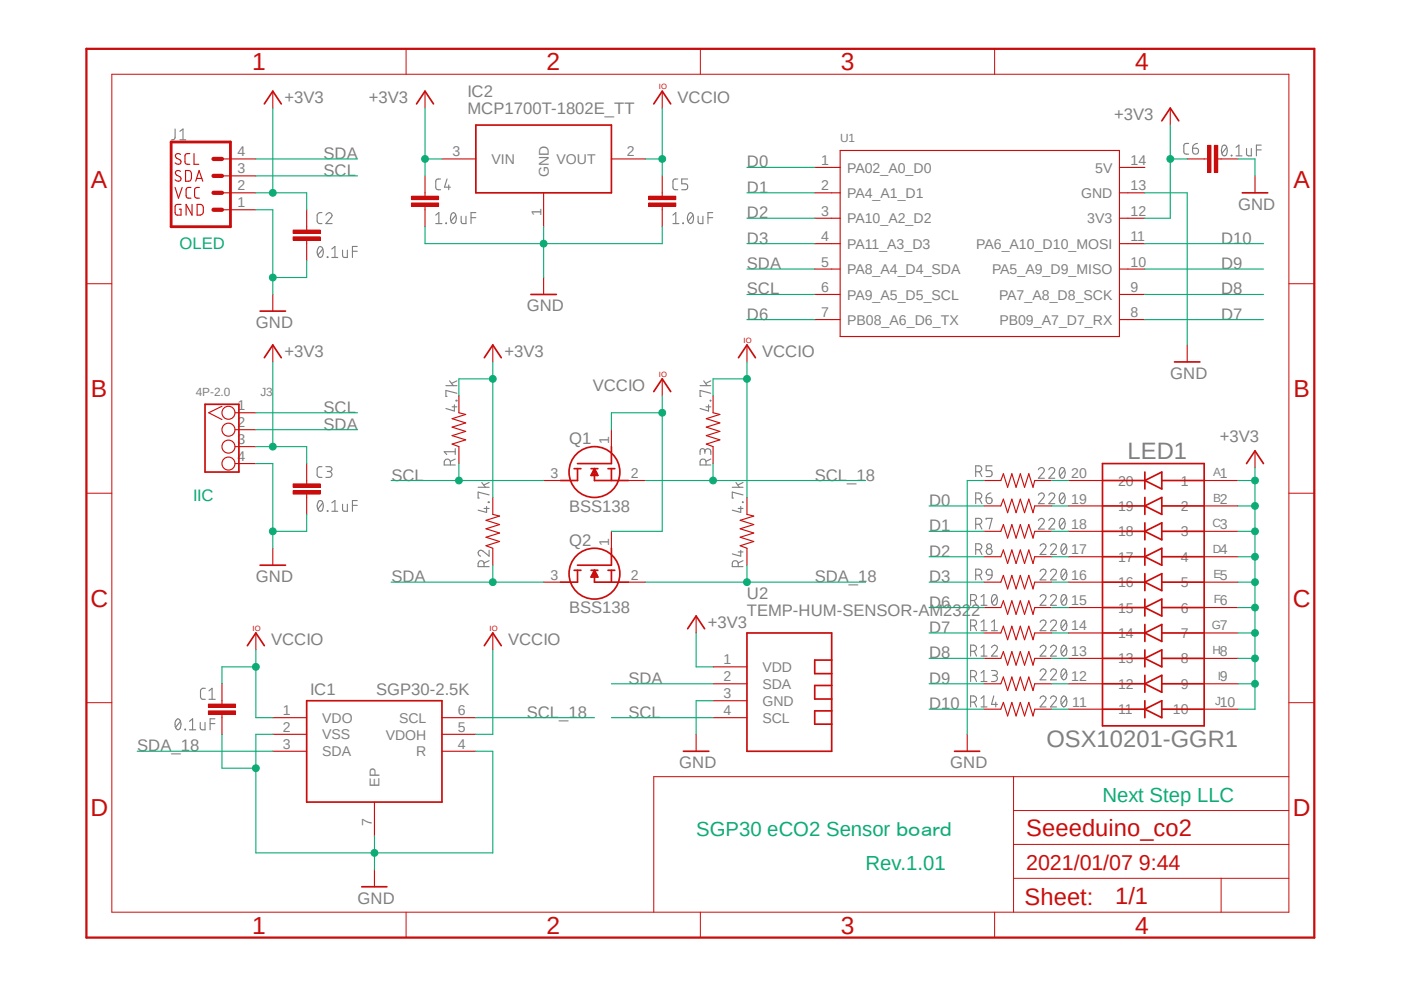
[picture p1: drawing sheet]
<svg xmlns="http://www.w3.org/2000/svg" width="210mm" height="148mm" viewBox="0 0 210 148" stroke-linecap="round" stroke-linejoin="round" font-family="sans-serif">
<path d="M12.4 7l185 134.1M197.4 7l-185 134.1" fill="none" stroke="#fff" stroke-width=".15"/>
<g fill="none" stroke="#808080" stroke-width=".17">
<path d="M26.2 19.3v1.3a.38 .38 0 0 1-.5 .4M27 19.7l.4-.4v1.7M27 21h.9M47.8 37h.2a.96 .96 0 0 1 0 1.6 1.02 1.02 0 0 1-.2-1.6zM48.3 31.9a.58 .58 0 0 0-.8 .4l.1 1.1 .2 .1h.5M48.4 37.3l-.7 .9M48.9 32.3a.45 .45 0 0 1 .6-.4 .45 .45 0 0 1 .1 .7l-.7 .9h.9M49.1 38.5v.1zM49.7 37.3l.5-.3v1.6M49.7 38.6h.9M51.4 37.5v.8v.2l.2 .1h.5v-1.1M52.8 37.7h.8"/>
<path d="M53.6 37h-.8v1.6M65.3 32.3l.5-.4v1.6M65.3 33.5h1M66 26.8l-.5 .1-.2 .3 .1 1.1 .1 .1h.5M66.8 33.4l.1 .1zM67 26.8l-.4 1.3h.9M67.3 27.7v.7M67.8 32l.2-.1a1.02 1.02 0 0 1 0 1.6 1.02 1.02 0 0 1-.2-1.5zM68.3 32.3l-.7 .8M69.1 32.4v.8l.1 .2 .2 .1h.4v-1.1M70.6 32.6h.7M71.3 31.9h-.7v1.6"/>
<path d="M100.9 33.5h.9M100.9 32.3l.4-.4v1.6M101.6 26.8l-.6 .1-.1 .3v1.1l.3 .1h.4M102.4 33.4v.1zM103.1 26.8h-.9v.8h.5a.45 .45 0 0 1 .4 .4 .45 .45 0 0 1-.4 .4h-.5M103.3 32l.2-.1a.96 .96 0 0 1 0 1.6 .98 .98 0 0 1-.2-1.5zM103.9 32.3l-.7 .8M104.6 32.4l.1 1 .2 .1h.5v-1.1M106.1 32.6h.7M106.8 31.9h-.7v1.6M178.2 21.5h-.6l-.1 .3v1.1l.1 .2h.6M178.8 22.2h.5a.46 .46 0 0 1 .4 .5 .46 .46 0 0 1-.5 .4 .46 .46 0 0 1-.4-.5z"/>
<path d="M179.5 21.5a.72 .72 0 0 0-.7 .7M183.3 21.8h.2a.65 .65 0 0 1 .5 .8 .58 .58 0 0 1-.7 .7 1.27 1.27 0 0 1 0-1.5zM183.9 22.1l-.7 .9M184.6 23.3l.1 .1zM185.3 23.4h.9M185.3 22.1l.4-.3v1.6M186.9 22.3v.8l.3 .3h.4v-1.1M188.3 22.5h.8M189.1 21.8h-.8v1.6M66.8 57.8h1.7M67.4 57.1l.5 .7M68.5 59l-1.7-.5v.9h.2"/>
<path d="M68.5 57.1l-.8 .4M104.9 57.8h1.7M105.5 57.1l.5 .7M106.6 59l-1.7-.5v.9h.2M106.6 57.1l-.8 .4M47.8 75.1h.2a.65 .65 0 0 1 .5 .8 .58 .58 0 0 1-.7 .7 1.27 1.27 0 0 1 0-1.5zM48.3 70h-.5l-.3 .3 .1 1.1 .2 .1 .5 .1M48.4 75.4l-.7 .9M48.9 70h.7l.2 .3-.2 .4h-.5M49.1 76.6v.1zM49.3 70.7a.45 .45 0 0 1 .5 .3 .45 .45 0 0 1-.3 .5l-.6 .1M49.7 76.7h.9"/>
<path d="M49.7 75.4l.5-.3v1.6M51.4 75.6v.8l.2 .3h.5v-1.1M52.8 75.8h.8M53.6 75.1h-.8v1.6M67.5 69.7v-.4a.47 .47 0 0 0-.4-.5 .47 .47 0 0 0-.5 .5v.4h1.6M67.8 61h.7M68.1 60.7v.9l-1.3-.3M68.2 68.8l-.7 .4M68.2 67.7h-1.6l.4 .5M68.2 67.3v.9M68.4 60l.1 .1zM71.7 73.1h1.6"/>
<path d="M72.2 72.3l.6 .8M72.6 76.2h.7M72.9 75.9v.9l-1.2-.3M73.2 75.3l.1 .1zM73.3 74.2l-1.6-.4v.9h.1M73.3 72.3l-.8 .4M105.7 67.7a.46 .46 0 0 1 .3-.4 .46 .46 0 0 1 .5 .2l.1 .7M105.7 68l-.1-.6a.37 .37 0 0 0-.4-.1 .37 .37 0 0 0-.3 .3v.6M105.8 69.7v-.7a.46 .46 0 0 0-.5-.2 .46 .46 0 0 0-.4 .5v.4h1.7M105.8 61h.8M106.2 60.7v.9l-1.3-.3M106.5 60l.1 .1z"/>
<path d="M106.6 68.8l-.8 .4M109.8 73.1h1.6M110.3 72.3l.5 .8M110.7 76.2h.7M111 75.9v.9l-1.2-.3M111.3 75.3l.1 .1zM111.4 74.2l-1.6-.4v.9h.1M111.4 72.3l-.8 .4M146.3 70.7h.4a.45 .45 0 0 0 .5-.3 .45 .45 0 0 0-.3-.5l-.6-.1v1.7M146.3 74.8h.4a.45 .45 0 0 0 .5-.3 .45 .45 0 0 0-.3-.5l-.6-.1v1.6M146.3 78.6h.4a.45 .45 0 0 0 .5-.3 .45 .45 0 0 0-.3-.5l-.6-.1v1.6M146.8 70.7l.4 .8"/>
<path d="M146.8 74.8l.4 .7M146.8 78.6l.4 .7M147.8 74.6h.6a.46 .46 0 0 1 .3 .5 .46 .46 0 0 1-.4 .4 .46 .46 0 0 1-.5-.4zM147.8 77.9v-.2h.9l-.4 1.6M148.5 73.9a.72 .72 0 0 0-.7 .7M148.7 69.8h-.9v.8h.6a.46 .46 0 0 1 .3 .4 .46 .46 0 0 1-.3 .5h-.6M155.7 70.4a.44 .44 0 0 1 .6-.3 .44 .44 0 0 1 .1 .7l-.7 .9h.8M155.7 74.3a.44 .44 0 0 1 .6-.4 .44 .44 0 0 1 .1 .7l-.7 .9h.8M155.7 78.1a.44 .44 0 0 1 .6-.4 .44 .44 0 0 1 .1 .7l-.7 .9h.8M157.2 70.4a.44 .44 0 0 1 .7-.3 .44 .44 0 0 1 .1 .7l-.8 .9h.9M157.2 74.3a.44 .44 0 0 1 .7-.4 .44 .44 0 0 1 .1 .7l-.8 .9h.9M157.2 78.1a.44 .44 0 0 1 .7-.4 .44 .44 0 0 1 .1 .7l-.8 .9h.9"/>
<path d="M159 70.1h.2a.65 .65 0 0 1 .5 .8 .58 .58 0 0 1-.7 .8 1.27 1.27 0 0 1 0-1.6zM159 74l.2-.1a.65 .65 0 0 1 .5 .8 .58 .58 0 0 1-.7 .8 1.27 1.27 0 0 1 0-1.5zM159 77.8l.2-.1a.65 .65 0 0 1 .5 .8 .58 .58 0 0 1-.7 .8 1.27 1.27 0 0 1 0-1.5zM159.6 70.4l-.7 1M159.6 74.3l-.7 .9M159.6 78.1l-.7 .9M72.6 85l-.1-.7a.46 .46 0 0 0-.5-.2 .46 .46 0 0 0-.3 .4v.5h1.6M73.3 82.5v.9l-.9-.8a.44 .44 0 0 0-.7 .2 .44 .44 0 0 0 .4 .6M73.3 84.1l-.7 .3M110.7 85l-.1-.7a.46 .46 0 0 0-.5-.2 .46 .46 0 0 0-.3 .4v.5h1.6M110.7 82.8h.7M111 82.5v.9l-1.2-.3"/>
<path d="M111.4 84.1l-.7 .3M145.5 90h.7a.43 .43 0 0 0 .2-.5 .43 .43 0 0 0-.4-.3h-.5v1.6M145.5 93.9l.7-.1a.43 .43 0 0 0 .2-.5 .43 .43 0 0 0-.4-.3h-.5v1.6M145.5 97.7h.5a.47 .47 0 0 0 .4-.5 .47 .47 0 0 0-.4-.5h-.5v1.7M146 90l.4 .8M146 93.9l.4 .7M146 97.7l.4 .7M146.3 82.4h.4a.45 .45 0 0 0 .5-.3 .45 .45 0 0 0-.3-.5l-.6-.1v1.6M146.3 86.2h.4a.45 .45 0 0 0 .5-.3 .45 .45 0 0 0-.3-.5l-.6-.1v1.7M146.8 82.4l.4 .7M146.8 86.2l.4 .8M147.1 90.8h.9"/>
<path d="M147.1 94.6h.9M147.1 98.4h.9M147.1 89.5l.4-.3v1.6M147.1 93.3l.4-.3v1.6M147.1 97.1l.4-.4v1.7M148 85.4h.5l.2 .2v.6h-.7a.52 .52 0 0 1 0-.8zM148.6 97.1a.44 .44 0 0 1 .7-.3 .44 .44 0 0 1 .1 .7l-.8 .9h.9M148.6 94.6h.9M148.6 93.3l.5-.3v1.6M148.7 86.2a.72 .72 0 0 1-.7 .8M148.9 89.2h.2a.65 .65 0 0 1 .4 .8 .58 .58 0 0 1-.6 .7 1.27 1.27 0 0 1 0-1.5zM149.4 89.5l-.7 .9"/>
<path d="M155.9 81.9a.44 .44 0 0 1 .6-.3 .44 .44 0 0 1 .2 .7l-.8 .8h.9M155.9 85.7a.44 .44 0 0 1 .6-.3 .44 .44 0 0 1 .2 .7l-.8 .9h.9M155.9 89.5a.44 .44 0 0 1 .6-.3 .44 .44 0 0 1 .2 .7l-.8 .9h.9M155.9 93.3a.44 .44 0 0 1 .6-.3 .44 .44 0 0 1 .2 .7l-.8 .9h.9M155.9 97.1a.51 .51 0 0 1 .9-.2l-.1 .6-.8 .9h.9M157.5 81.9a.44 .44 0 0 1 .6-.3 .44 .44 0 0 1 .1 .7l-.7 .8h.9M157.5 85.7a.44 .44 0 0 1 .6-.3 .44 .44 0 0 1 .1 .7l-.7 .9h.9M157.5 89.5a.44 .44 0 0 1 .6-.3 .44 .44 0 0 1 .1 .7l-.7 .9h.9M157.5 93.3a.44 .44 0 0 1 .6-.3 .44 .44 0 0 1 .1 .7l-.7 .9h.9M157.5 97.1a.44 .44 0 0 1 .6-.3 .44 .44 0 0 1 .1 .7l-.7 .9h.9M159.3 81.6l.2-.1a.65 .65 0 0 1 .4 .8 .58 .58 0 0 1-.6 .8 1.27 1.27 0 0 1 0-1.5zM159.3 85.4l.2-.1a.65 .65 0 0 1 .4 .8 .58 .58 0 0 1-.6 .8 1.27 1.27 0 0 1 0-1.5z"/>
<path d="M159.3 89.2h.2a.65 .65 0 0 1 .4 .8 .58 .58 0 0 1-.6 .7 1.27 1.27 0 0 1 0-1.5zM159.3 93h.2a.65 .65 0 0 1 .4 .8 .65 .65 0 0 1-.4 .8 .98 .98 0 0 1-.2-1.6zM159.3 96.8l.2-.1a.96 .96 0 0 1 0 1.7 .98 .98 0 0 1-.2-1.6zM159.9 81.9l-.8 .9M159.9 85.7l-.8 .9M159.9 89.5l-.8 .9M159.9 93.3l-.8 .9M159.9 97.1l-.8 .9M26.5 107.9l.2-.1a.96 .96 0 0 1 0 1.6 .98 .98 0 0 1-.2-1.5zM27.1 108.2l-.8 .9M27.7 109.3l.1 .1zM28.4 109.4h.9"/>
<path d="M28.4 108.2l.5-.4v1.6M30 108.3v.8l.1 .3h.2h.4v-1.1M30.8 103.2l-.6 .1-.1 .3v1l.1 .2 .6 .1M31.3 104.9h1M31.3 103.6l.5-.4v1.7M31.5 108.5h.7M32.2 107.8h-.7v1.6M145.5 101.5h.5a.47 .47 0 0 0 .4-.5 .47 .47 0 0 0-.4-.5h-.5v1.7M145.5 105.3h.5a.47 .47 0 0 0 .4-.5 .47 .47 0 0 0-.4-.4h-.5v1.6M146 101.5l.4 .7M146 105.3l.4 .7M147.1 106h.9"/>
<path d="M147.1 100.9l.4-.4v1.7M147.1 104.7l.4-.3v1.6M147.1 102.2h.9M148.6 100.5l.8 .1a.34 .34 0 0 1 0 .6l-.6 .1M149 104.4l-.4 1.2h.9M149.1 101.3a.47 .47 0 0 1 .4 .4 .47 .47 0 0 1-.4 .5h-.5M149.3 105.3v.7M155.9 100.7l.3-.4a.41 .41 0 0 1 .5 .2 .41 .41 0 0 1 0 .5l-.8 .9h.9M155.9 104.7a.43 .43 0 0 1 .6-.3 .43 .43 0 0 1 .2 .7l-.8 .9h.9M157.5 100.7a.43 .43 0 0 1 .6-.4 .43 .43 0 0 1 .1 .7l-.7 .9h.9M157.5 104.7a.43 .43 0 0 1 .6-.3 .43 .43 0 0 1 .1 .7l-.7 .9h.9M159.3 100.4l.2-.1a.96 .96 0 0 1 0 1.6 .98 .98 0 0 1-.2-1.5z"/>
<path d="M159.3 104.4h.2a.96 .96 0 0 1 0 1.6 .98 .98 0 0 1-.2-1.6zM159.9 100.7l-.8 .9M159.9 104.7l-.8 .9"/>
<circle cx="148.3" cy="82.7" r=".46"/>
<circle cx="148.3" cy="81.9" r=".35"/>
</g>
<g fill="none" stroke="#c90d0c" stroke-width=".15">
<path d="M16.8 11.1h176.4v125.7h-176.4zM60.9 7.3v3.8M105 7.3v3.8M149.1 7.3v3.8M13 42.5h3.8M193.2 42.5h3.8M13 74h3.8M193.2 74h3.8M13 105.4h3.8M151.9 116.5v20.3M193.2 116.5h-95.2v20.3M193.2 105.4h3.8"/>
<path d="M60.9 136.8v3.8M105 136.8v3.8M149.1 136.8v3.8M151.9 131.7h41.3M151.9 126.6h41.3M151.9 121.5h41.3M183 131.7v5.1"/>
</g>
<path d="M13 7.3h184v133.3h-184z" fill="none" stroke="#c90d0c" stroke-width=".34"/>
<g fill="none" stroke="#c90d0c" stroke-width=".17">
<path d="M175.4 16.2v2.6M122.1 25.1h3.8M122.1 28.9h3.8M122.1 32.7h3.8M122.1 36.5h3.8M125.9 22.6h41.9v27.9h-41.9zM167.8 25.1h3.8M167.8 28.9h3.8M167.8 32.7h3.8M167.8 36.5h3.8M40.9 51.7v2.6M122.1 40.3h3.8"/>
<path d="M122.1 44.2h3.8M122.1 47.9h3.8M167.8 40.3h3.8M167.8 44.2h3.8M167.8 47.9h3.8M178 51.7v2.6M46 72.1v.5M46 74.1v.5M147.5 72.1h2.5l.4-1.1 .6 2.1 .7-2.1 .6 2.1 .7-2.1 .6 2.1 .6-2.1 .7 2.1 .2-1h2.5M147.5 75.9h2.5l.4-1.1 .6 2.1 .7-2.1 .6 2.1 .7-2.1 .6 2.1 .6-2.1 .7 2.1 .2-1h2.5M147.5 79.7h2.5l.4-1 .6 2 .7-2 .6 2 .7-2 .6 2 .6-2 .7 2 .2-1h2.5M160.2 72.1h5.1"/>
<path d="M160.2 75.9h5.1M160.2 79.7h5.1M180.5 72.1h5.1M180.5 75.9h5.1M180.5 79.7h5.1M188.1 67.6v2.5M40.9 82.2v2.6M147.5 83.5h2.5l.4-1 .6 2 .7-2 .6 2 .7-2 .6 2 .6-2 .7 2 .2-1h2.5M147.5 87.3h2.5l.4-1 .6 2 .7-2 .6 2 .7-2 .6 2 .6-2 .7 2 .2-1h2.5M147.5 91.1h2.5l.4-1 .6 2 .7-2 .6 2 .7-2 .6 2 .6-2 .7 2 .2-1h2.5M147.5 94.9h2.5l.4-1 .6 2 .7-2 .6 2 .7-2 .6 2 .6-2 .7 2 .2-1h2.5M147.5 98.7h2.5l.4-1 .6 2 .7-2 .6 2 .7-2 .6 2 .6-2 .7 2 .2-1h2.5"/>
<path d="M160.2 83.5h5.1M160.2 87.3h5.1M160.2 91.1h5.1M160.2 94.9h5.1M160.2 98.7h5.1M180.5 83.5h5.1M180.5 87.3h5.1M180.5 91.1h5.1M180.5 94.9h5.1M180.5 98.7h5.1M40.9 107.6h5.1M40.9 110.1h5.1"/>
<path d="M40.9 112.6h5.1M66.3 107.6h5M66.3 110.1h5M66.3 112.6h5M145 110.1v2.5M147.5 102.5h2.5l.4-1 .6 2 .7-2 .6 2 .7-2 .6 2 .6-2 .7 2 .2-1h2.5M147.5 106.3h2.5l.4-1 .6 2.1 .7-2.1 .6 2.1 .7-2.1 .6 2.1 .6-2.1 .7 2.1 .2-1.1h2.5M160.2 102.5h5.1M160.2 106.3h5.1M180.5 102.5h5.1M180.5 106.3h5.1M56.1 120.3v5"/>
</g>
<g fill="none" stroke="#c90d0c" stroke-width=".25">
<path d="M174.2 18.1l1.2-1.9 1.3 1.9M39.6 53.6l1.3-1.9 1.3 1.9M176.1 54.3h3.8M165.3 72.1h6.3M165.3 75.9h6.3M165.3 79.7h6.3M165.3 69.5h15.2v39.3h-15.2zM171.6 70.8v2.5M171.6 74.6v2.5M171.6 78.4v2.5M171.6 72.1l2.6-1.3v2.5zM171.6 75.9l2.6-1.3v2.5z"/>
<path d="M171.6 79.7l2.6-1.3v2.5zM174.2 72.1h6.3M174.2 75.9h6.3M174.2 79.7h6.3M186.9 69.5l1.2-1.9 1.3 1.9M39 84.8h3.8M165.3 83.5h6.3M165.3 87.3h6.3M165.3 91.1h6.3M165.3 94.9h6.3M165.3 98.7h6.3M171.6 82.2v2.6"/>
<path d="M171.6 86v2.6M171.6 89.8v2.6M171.6 93.6v2.6M171.6 97.5v2.5M171.6 83.5l2.6-1.3v2.6zM171.6 87.3l2.6-1.3v2.6zM171.6 91.1l2.6-1.3v2.6zM171.6 94.9l2.6-1.3v2.6zM171.6 98.7l2.6-1.2v2.5zM174.2 83.5h6.3M174.2 87.3h6.3M174.2 91.1h6.3"/>
<path d="M174.2 94.9h6.3M174.2 98.7h6.3M46 105.1h20.3v15.2h-20.3zM143.1 112.6h3.8M165.3 102.5h6.3M165.3 106.3h6.3M171.6 101.3v2.5M171.6 105.1v2.5M171.6 102.5l2.6-1.2v2.5zM171.6 106.3l2.6-1.2v2.5zM174.2 102.5h6.3M174.2 106.3h6.3"/>
</g>
<path d="M43.9 73.6h4.1v.5h-4.1z" fill-rule="evenodd" fill="#c90d0c"/>
<path d="M43.9 73.6h4.1v.5h-4.1z" fill="none" stroke="#c90d0c" stroke-width=".15"/>
<path d="M43.9 72.6h4.1v.5h-4.1z" fill-rule="evenodd" fill="#c90d0c"/>
<path d="M43.9 72.6h4.1v.5h-4.1z" fill="none" stroke="#c90d0c" stroke-width=".15"/>
<path d="M46 69.5v2.6M46 74.6v2.5M33.3 105.1v.5M33.3 107.1v.5M56.1 130.4v2.6" fill="none" stroke="#c90d0c" stroke-width=".17"/>
<path d="M54.2 133h3.8" fill="none" stroke="#c90d0c" stroke-width=".25"/>
<path d="M31.2 106.6h4.1v.5h-4.1z" fill-rule="evenodd" fill="#c90d0c"/>
<path d="M31.2 106.6h4.1v.5h-4.1z" fill="none" stroke="#c90d0c" stroke-width=".15"/>
<path d="M31.2 105.6h4.1v.5h-4.1z" fill-rule="evenodd" fill="#c90d0c"/>
<path d="M31.2 105.6h4.1v.5h-4.1z" fill="none" stroke="#c90d0c" stroke-width=".15"/>
<g fill="none" stroke="#c90d0c" stroke-width=".17">
<path d="M40.9 13.7v2.5M26.2 28.1l.6 1.6 .5-1.6M27.1 25.7a.45 .45 0 0 0-.8 .2l.2 .3 .5 .3a.37 .37 0 0 1 .1 .4 .37 .37 0 0 1-.3 .3l-.6-.2M27.1 23.2a.45 .45 0 0 0-.8 .2l.2 .3 .5 .3a.37 .37 0 0 1 .1 .4 .37 .37 0 0 1-.3 .2l-.6-.2M27.1 30.6h-.5l-.3 .2-.1 1.1 .2 .3 .7 .1v-.9h-.2M27.8 25.6h.7l.1 .2a1.29 1.29 0 0 1-.1 1.3l-.7 .1zM28.4 23l-.5 .1-.2 .3 .1 1.1 .1 .1h.5M28.6 28.1l-.5 .1-.2 .2v1.1l.2 .2h.5M28.8 30.6v1.7l-.9-1.7v1.7M29.1 23v1.6h.7M29.3 27.2l.5-1.6 .6 1.6M29.5 26.8h.8"/>
<path d="M29.5 30.6l.7 .1 .3 .4-.1 .9-.4 .3h-.5zM29.9 28.1l-.5 .1-.2 .2v1.1l.2 .2h.5M33.3 31.5h5.1M33.3 28.9h5.1M33.3 26.4h5.1M33.3 23.8h5.1M46 34v.5M46 36v.5M40.9 44.2v2.5M33.3 102.5v2.6M33.3 107.6v2.5"/>
</g>
<path d="M25.7 21.3h8.8v12.7h-8.8z" fill="none" stroke="#c90d0c" stroke-width=".42"/>
<path d="M32 26.4h1.3M32 28.9h1.3M32 31.5h1.3M32 23.8h1.3" fill="none" stroke="#c90d0c" stroke-width=".64"/>
<path d="M39.6 15.6l1.3-1.9 1.3 1.9M39 46.7h3.8" fill="none" stroke="#c90d0c" stroke-width=".25"/>
<path d="M43.9 35.5h4.1v.5h-4.1z" fill-rule="evenodd" fill="#c90d0c"/>
<path d="M43.9 35.5h4.1v.5h-4.1z" fill="none" stroke="#c90d0c" stroke-width=".15"/>
<path d="M43.9 34.5h4.1v.5h-4.1z" fill-rule="evenodd" fill="#c90d0c"/>
<path d="M43.9 34.5h4.1v.5h-4.1z" fill="none" stroke="#c90d0c" stroke-width=".15"/>
<path d="M46 31.5v2.5M46 36.5v2.6M180.5 23.8h.5M182.5 23.8h.5" fill="none" stroke="#c90d0c" stroke-width=".17"/>
<path d="M182 21.8h.5v4.1h-.5z" fill-rule="evenodd" fill="#c90d0c"/>
<path d="M182 21.8h.5v4.1h-.5z" fill="none" stroke="#c90d0c" stroke-width=".15"/>
<path d="M181 21.8h.5v4.1h-.5z" fill-rule="evenodd" fill="#c90d0c"/>
<path d="M181 21.8h.5v4.1h-.5z" fill="none" stroke="#c90d0c" stroke-width=".15"/>
<g fill="none" stroke="#c90d0c" stroke-width=".17">
<path d="M63.7 28.9v.5M63.7 30.9v.6M66.3 23.8h5M81.5 28.9v5.1M91.7 23.8h5M178 23.8h2.5M183 23.8h2.6M188.1 26.4v2.5M68.8 59.4v2.5l1 .2-2 .7 2 .6-2 .7 2 .6-2 .6 2 .7-2 .6 1 .4v2.5M73.9 51.7v2.6M99.3 56.8v2.6M106.9 59.4v2.5l1 .2-2 .7 2 .6-2 .7 2 .6-2 .6 2 .7-2 .6 1 .4v2.5"/>
<path d="M112 51.7v2.6M73.9 74.6v2.5l1 .3-2 .6 2 .7-2 .6 2 .6-2 .7 2 .6-2 .6 1 .4v2.6M81.5 72.1h2.5M91.7 64.4v2.6M91.7 79.7v2.5M94.2 72.1h2.5M112 74.6v2.5l1 .3-2 .6 2 .7-2 .6 2 .6-2 .7 2 .6-2 .6 1 .4v2.6M38.4 94.9v2.6M73.9 94.9v2.6M81.5 87.3h2.5M94.2 87.3h2.5"/>
</g>
<g fill="none" stroke="#c90d0c" stroke-width=".25">
<path d="M71.3 18.8h20.4v10.1h-20.4zM186.2 28.9h3.8M72.6 53.6l1.3-1.9 1.2 1.9M98 58.7l1.3-1.9 1.2 1.9M110.7 53.6l1.3-1.9 1.2 1.9M86.1 70.3h1M86.6 70.3v1.8h-2.6M88.6 70.3h1M88.7 71.1h.8M88.8 70.9h.7M88.9 70.7h.5M89 70.5h.2"/>
<path d="M89.1 70.4h.1M89.1 70.3v1.8h5.1M89.1 70.3l.5 1h-1zM91.1 70.3h1.1M91.7 67v2.5h-5.1M91.7 70.3v1.8M37.1 96.8l1.3-1.9 1.2 1.9M72.6 96.8l1.3-1.9 1.2 1.9M86.1 85.5h1M86.6 85.5v1.8h-2.6M88.6 85.5h1M88.7 86.4h.8"/>
<path d="M88.8 86.1h.7M88.9 86h.4M89 85.8h.2M89.1 85.6h.1M89.1 85.5v1.8h5.1M89.1 85.5l.5 1h-1zM91.1 85.5h1.1M91.7 82.2v2.6h-5.1M91.7 85.5v1.8"/>
<circle cx="89.1" cy="70.8" r="3.8"/>
<circle cx="89.1" cy="86" r="3.8"/>
</g>
<path d="M61.7 30.4h4v.5h-4z" fill-rule="evenodd" fill="#c90d0c"/>
<path d="M61.7 30.4h4v.5h-4z" fill="none" stroke="#c90d0c" stroke-width=".15"/>
<path d="M61.7 29.4h4v.5h-4z" fill-rule="evenodd" fill="#c90d0c"/>
<path d="M61.7 29.4h4v.5h-4z" fill="none" stroke="#c90d0c" stroke-width=".15"/>
<path d="M63.7 26.4v2.5M63.7 31.5v2.5M99.3 28.9v.5M99.3 30.9v.6" fill="none" stroke="#c90d0c" stroke-width=".17"/>
<path d="M97.2 30.4h4.1v.5h-4.1z" fill-rule="evenodd" fill="#c90d0c"/>
<path d="M97.2 30.4h4.1v.5h-4.1z" fill="none" stroke="#c90d0c" stroke-width=".15"/>
<path d="M97.2 29.4h4.1v.5h-4.1z" fill-rule="evenodd" fill="#c90d0c"/>
<path d="M97.2 29.4h4.1v.5h-4.1z" fill="none" stroke="#c90d0c" stroke-width=".15"/>
<g fill="none" stroke="#c90d0c" stroke-width=".17">
<path d="M63.7 13.7v2.5M99.3 13.7v2.5M99.3 26.4v2.5M99.3 31.5v2.5M81.5 41.6v2.6M33.3 60.9l-2 1 2 1M35.3 61.9h3.1M35.3 64.4h3.1M35.3 67h3.1M35.3 69.5h3.1M104.4 92.4v2.5M106.9 100h5.1"/>
<path d="M104.4 110.1v2.5M106.9 102.5h5.1M106.9 105.1h5.1M106.9 107.6h5.1"/>
<circle cx="34.2" cy="64.4" r=".98"/>
<circle cx="34.2" cy="69.5" r=".98"/>
<circle cx="34.2" cy="61.9" r=".98"/>
<circle cx="34.2" cy="67" r=".98"/>
</g>
<path d="M62.4 15.6l1.3-1.9 1.3 1.9M98 15.6l1.3-1.9 1.2 1.9M79.6 44.2h3.8M30.7 60.6h5.1v10.2h-5.1zM103.1 94.3l1.3-1.9 1.2 1.9M112 94.9h12.7v17.7h-12.7zM124.7 99h-2.6v2h2.6M102.4 112.6h3.9M124.7 102.8h-2.6v2h2.6M124.7 106.6h-2.6v2h2.6" fill="none" stroke="#c90d0c" stroke-width=".25"/>
<path d="M171.6 28.9h6.4v22.8M38.4 69.5h2.5v12.7M46 77.1v2.6h-5.1M147.5 72.1h-2.5v38" fill="none" stroke="#0dab76" stroke-width=".17"/>
<circle cx="40.9" cy="79.7" r=".51" fill="#0dab76"/>
<circle cx="40.9" cy="79.7" r=".51" fill="none" stroke="#0dab76" stroke-width=".15"/>
<path d="M40.9 110.1h-2.5v17.8h17.7M56.1 125.3v5.1" fill="none" stroke="#0dab76" stroke-width=".17"/>
<circle cx="56.1" cy="127.9" r=".51" fill="#0dab76"/>
<circle cx="56.1" cy="127.9" r=".51" fill="none" stroke="#0dab76" stroke-width=".15"/>
<path d="M33.3 110.1v5.1h5.1M71.3 112.6h2.6v15.3h-17.8" fill="none" stroke="#0dab76" stroke-width=".17"/>
<circle cx="38.3" cy="115.2" r=".51" fill="#0dab76"/>
<circle cx="38.3" cy="115.2" r=".51" fill="none" stroke="#0dab76" stroke-width=".15"/>
<path d="M38.4 31.5h2.5v12.7M46 39.1v2.5h-5.1" fill="none" stroke="#0dab76" stroke-width=".17"/>
<circle cx="40.9" cy="41.6" r=".51" fill="#0dab76"/>
<circle cx="40.9" cy="41.6" r=".51" fill="none" stroke="#0dab76" stroke-width=".15"/>
<path d="M63.7 34v2.5h17.8M81.5 34v7.6M185.6 23.8h2.5v2.6" fill="none" stroke="#0dab76" stroke-width=".17"/>
<circle cx="81.5" cy="36.5" r=".51" fill="#0dab76"/>
<circle cx="81.5" cy="36.5" r=".51" fill="none" stroke="#0dab76" stroke-width=".15"/>
<path d="M175.4 18.8v13.9h-3.8M99.3 34v2.5h-17.8M175.4 23.8h2.6M106.9 105.1h-2.5v5" fill="none" stroke="#0dab76" stroke-width=".17"/>
<circle cx="175.4" cy="23.8" r=".51" fill="#0dab76"/>
<circle cx="175.4" cy="23.8" r=".51" fill="none" stroke="#0dab76" stroke-width=".15"/>
<path d="M185.6 72.1h2.5M188.1 70.1v36.2h-2.5" fill="none" stroke="#0dab76" stroke-width=".17"/>
<circle cx="188.1" cy="72.1" r=".51" fill="#0dab76"/>
<circle cx="188.1" cy="72.1" r=".51" fill="none" stroke="#0dab76" stroke-width=".15"/>
<path d="M185.6 75.9h2.5" fill="none" stroke="#0dab76" stroke-width=".17"/>
<circle cx="188.1" cy="75.9" r=".51" fill="#0dab76"/>
<circle cx="188.1" cy="75.9" r=".51" fill="none" stroke="#0dab76" stroke-width=".15"/>
<path d="M185.6 79.7h2.5" fill="none" stroke="#0dab76" stroke-width=".17"/>
<circle cx="188.1" cy="79.7" r=".51" fill="#0dab76"/>
<circle cx="188.1" cy="79.7" r=".51" fill="none" stroke="#0dab76" stroke-width=".15"/>
<path d="M185.6 83.5h2.5" fill="none" stroke="#0dab76" stroke-width=".17"/>
<circle cx="188.1" cy="83.5" r=".51" fill="#0dab76"/>
<circle cx="188.1" cy="83.5" r=".51" fill="none" stroke="#0dab76" stroke-width=".15"/>
<path d="M185.6 87.3h2.5" fill="none" stroke="#0dab76" stroke-width=".17"/>
<circle cx="188.1" cy="87.3" r=".51" fill="#0dab76"/>
<circle cx="188.1" cy="87.3" r=".51" fill="none" stroke="#0dab76" stroke-width=".15"/>
<path d="M185.6 91.1h2.5" fill="none" stroke="#0dab76" stroke-width=".17"/>
<circle cx="188.1" cy="91.1" r=".51" fill="#0dab76"/>
<circle cx="188.1" cy="91.1" r=".51" fill="none" stroke="#0dab76" stroke-width=".15"/>
<path d="M185.6 94.9h2.5" fill="none" stroke="#0dab76" stroke-width=".17"/>
<circle cx="188.1" cy="94.9" r=".51" fill="#0dab76"/>
<circle cx="188.1" cy="94.9" r=".51" fill="none" stroke="#0dab76" stroke-width=".15"/>
<path d="M185.6 98.7h2.5" fill="none" stroke="#0dab76" stroke-width=".17"/>
<circle cx="188.1" cy="98.7" r=".51" fill="#0dab76"/>
<circle cx="188.1" cy="98.7" r=".51" fill="none" stroke="#0dab76" stroke-width=".15"/>
<path d="M185.6 102.5h2.5" fill="none" stroke="#0dab76" stroke-width=".17"/>
<circle cx="188.1" cy="102.5" r=".51" fill="#0dab76"/>
<circle cx="188.1" cy="102.5" r=".51" fill="none" stroke="#0dab76" stroke-width=".15"/>
<path d="M40.9 54.3v12.7M38.4 67h7.6v2.5" fill="none" stroke="#0dab76" stroke-width=".17"/>
<circle cx="40.9" cy="67" r=".51" fill="#0dab76"/>
<circle cx="40.9" cy="67" r=".51" fill="none" stroke="#0dab76" stroke-width=".15"/>
<path d="M40.9 16.2v12.7M38.4 28.9h7.6v2.6" fill="none" stroke="#0dab76" stroke-width=".17"/>
<circle cx="40.9" cy="28.9" r=".51" fill="#0dab76"/>
<circle cx="40.9" cy="28.9" r=".51" fill="none" stroke="#0dab76" stroke-width=".15"/>
<path d="M73.9 54.3v20.3M73.9 56.8h-5.1v2.6" fill="none" stroke="#0dab76" stroke-width=".17"/>
<circle cx="73.9" cy="56.8" r=".51" fill="#0dab76"/>
<circle cx="73.9" cy="56.8" r=".51" fill="none" stroke="#0dab76" stroke-width=".15"/>
<path d="M63.7 16.2v10.2M63.7 23.8h2.6" fill="none" stroke="#0dab76" stroke-width=".17"/>
<circle cx="63.7" cy="23.8" r=".51" fill="#0dab76"/>
<circle cx="63.7" cy="23.8" r=".51" fill="none" stroke="#0dab76" stroke-width=".15"/>
<path d="M38.4 23.8h15.2M112 40.3h10.1M38.4 64.4h15.2M58.6 87.3h22.9M73.9 84.8v2.5M104.4 94.9v5.1h2.5" fill="none" stroke="#0dab76" stroke-width=".17"/>
<circle cx="73.9" cy="87.3" r=".51" fill="#0dab76"/>
<circle cx="73.9" cy="87.3" r=".51" fill="none" stroke="#0dab76" stroke-width=".15"/>
<path d="M38.4 26.4h15.2M112 44.2h10.1M38.4 61.9h15.2M58.6 72.1h22.9M68.8 69.5v2.6M91.7 102.5h15.2" fill="none" stroke="#0dab76" stroke-width=".17"/>
<circle cx="68.8" cy="72.1" r=".51" fill="#0dab76"/>
<circle cx="68.8" cy="72.1" r=".51" fill="none" stroke="#0dab76" stroke-width=".15"/>
<g fill="none" stroke="#0dab76" stroke-width=".17">
<path d="M112 25.1h10.1M112 32.7h10.1M112 36.5h10.1M112 28.9h10.1M171.6 36.5h17.8M112 47.9h10.1M171.6 40.3h17.8M171.6 44.2h17.8M171.6 47.9h17.8M139.3 75.9h8.2M139.3 79.7h8.2M157.6 75.9h2.6"/>
<path d="M157.6 79.7h2.6M157.6 72.1h2.6M38.4 97.5v10.1h2.5M38.4 100h-5.1v2.5M73.9 97.5v12.6h-2.6M139.3 83.5h8.2M139.3 87.3h8.2M139.3 98.7h8.2M139.3 94.9h8.2M139.3 91.1h8.2M157.6 83.5h2.6M157.6 87.3h2.6"/>
<path d="M157.6 98.7h2.6M157.6 94.9h2.6M157.6 91.1h2.6M91.7 107.6h15.2M139.3 106.3h8.2M139.3 102.5h8.2M157.6 106.3h2.6M157.6 102.5h2.6"/>
</g>
<circle cx="38.3" cy="100" r=".51" fill="#0dab76"/>
<circle cx="38.3" cy="100" r=".51" fill="none" stroke="#0dab76" stroke-width=".15"/>
<path d="M99.3 59.4v20.3h-7.6M99.3 61.9h-7.6v2.5" fill="none" stroke="#0dab76" stroke-width=".17"/>
<circle cx="99.3" cy="61.9" r=".51" fill="#0dab76"/>
<circle cx="99.3" cy="61.9" r=".51" fill="none" stroke="#0dab76" stroke-width=".15"/>
<path d="M112 54.3v20.3M112 56.8h-5.1v2.6" fill="none" stroke="#0dab76" stroke-width=".17"/>
<circle cx="112" cy="56.8" r=".51" fill="#0dab76"/>
<circle cx="112" cy="56.8" r=".51" fill="none" stroke="#0dab76" stroke-width=".15"/>
<path d="M99.3 16.2v10.2M96.7 23.8h2.6" fill="none" stroke="#0dab76" stroke-width=".17"/>
<circle cx="99.3" cy="23.8" r=".51" fill="#0dab76"/>
<circle cx="99.3" cy="23.8" r=".51" fill="none" stroke="#0dab76" stroke-width=".15"/>
<path d="M96.7 72.1h33.1M106.9 69.5v2.6M71.3 107.6h17.8" fill="none" stroke="#0dab76" stroke-width=".17"/>
<circle cx="106.9" cy="72.1" r=".51" fill="#0dab76"/>
<circle cx="106.9" cy="72.1" r=".51" fill="none" stroke="#0dab76" stroke-width=".15"/>
<path d="M96.7 87.3h33.1M112 84.8v2.5M20.6 112.6h20.3" fill="none" stroke="#0dab76" stroke-width=".17"/>
<circle cx="112" cy="87.3" r=".51" fill="#0dab76"/>
<circle cx="112" cy="87.3" r=".51" fill="none" stroke="#0dab76" stroke-width=".15"/>
<g font-size="3.7" fill="#c90d0c">
<text x="37.8" y="10.5">1</text>
<text x="81.9" y="10.5">2</text>
<text x="126" y="10.5">3</text>
<text x="170.1" y="10.5">4</text>
<text x="13.6" y="28.2">A</text>
<text x="193.9" y="28.2">A</text>
<text x="13.6" y="59.6">B</text>
<text x="193.9" y="59.6">B</text>
<text x="13.5" y="91">C</text>
<text x="193.8" y="91">C</text>
<text x="13.5" y="122.4">D</text>
<text x="193.8" y="122.4">D</text>
<text x="37.8" y="140">1</text>
<text x="81.9" y="140">2</text>
<text x="126" y="140">3</text>
<text x="170.1" y="140">4</text>
</g>
<g font-size="3.6" fill="#808080">
<text x="169" y="68.9">LED1</text>
<text x="156.9" y="112.1">OSX10201-GGR1</text>
</g>
<g font-size="3.6" fill="#c90d0c">
<text x="153.8" y="125.3">Seeeduino_co2</text>
<text x="153.6" y="135.6">Sheet:</text>
<text x="167.2" y="135.5">1/1</text>
</g>
<text font-size="3.2" fill="#c90d0c" x="153.8" y="130.4">2021/01/07 9:44</text>
<g font-size="3" fill="#0dab76">
<text x="104.4" y="125.3">SGP30 eCO2 Sensor ｂｏａｒｄ</text>
<text x="165.3" y="120.3">Next Step LLC</text>
<text x="129.8" y="130.4">Rev.1.01</text>
</g>
<g font-size="2.5" fill="#808080">
<text x="42.6" y="15.5">+3V3</text>
<text x="55.3" y="15.5">+3V3</text>
<text x="70.1" y="17.1">MCP1700T-1802E_TT</text>
<text x="70.1" y="14.6">IC2</text>
<text x="101.6" y="15.5">VCCIO</text>
<text x="167" y="18">+3V3</text>
<text x="48.5" y="23.8">SDA</text>
<text x="48.5" y="26.4">SCL</text>
<text x="112" y="25.1">D0</text>
<text x="112" y="28.9">D1</text>
<text x="112" y="32.7">D2</text>
<text x="185.6" y="31.5">GND</text>
<text x="112" y="40.3">SDA</text>
<text x="112" y="36.5">D3</text>
<text x="183.1" y="36.5">D10</text>
<text x="183.1" y="40.3">D9</text>
<text x="79" y="46.7">GND</text>
<text x="112" y="44.2">SCL</text>
<text x="112" y="47.9">D6</text>
<text x="183.1" y="44.2">D8</text>
<text x="183.1" y="47.9">D7</text>
<text x="38.4" y="49.2">GND</text>
<text x="42.6" y="53.5">+3V3</text>
<text x="75.6" y="53.5">+3V3</text>
<text x="114.2" y="53.5">VCCIO</text>
<text x="88.9" y="58.6">VCCIO</text>
<text x="175.4" y="56.8">GND</text>
<text x="48.5" y="64.4">SDA</text>
<text x="48.5" y="61.9">SCL</text>
<text x="85.3" y="66.6">Q1</text>
<text x="182.9" y="66.2">+3V3</text>
<text x="58.7" y="72.1">SCL</text>
<text x="85.3" y="76.8">BSS138</text>
<text x="122.1" y="72.1">SCL_18</text>
<text x="139.3" y="75.9">D0</text>
<text x="85.3" y="81.8">Q2</text>
<text x="139.3" y="83.5">D2</text>
<text x="139.3" y="79.7">D1</text>
<text x="38.4" y="87.3">GND</text>
<text x="58.7" y="87.3">SDA</text>
<text x="112" y="89.8">U2</text>
<text x="122.1" y="87.3">SDA_18</text>
<text x="139.3" y="87.3">D3</text>
<text x="85.3" y="92">BSS138</text>
<text x="106.1" y="94.2">+3V3</text>
<text x="112" y="92.4">TEMP-HUM-SENSOR-AM2322</text>
<text x="139.3" y="94.9">D7</text>
<text x="139.3" y="91.1">D6</text>
<text x="40.6" y="96.7">VCCIO</text>
<text x="76.2" y="96.7">VCCIO</text>
<text x="139.3" y="98.7">D8</text>
<text x="46.5" y="104.2">IC1</text>
<text x="56.4" y="104.2">SGP30-2.5K</text>
<text x="79" y="107.6">SCL_18</text>
<text x="94.2" y="102.5">SDA</text>
<text x="94.2" y="107.6">SCL</text>
<text x="139.3" y="106.3">D10</text>
<text x="139.3" y="102.5">D9</text>
<text x="20.6" y="112.7">SDA_18</text>
<text x="101.8" y="115.2">GND</text>
<text x="142.5" y="115.2">GND</text>
<text x="53.6" y="135.5">GND</text>
</g>
<g font-size="2.5" fill="#0dab76">
<text x="26.9" y="37.3">OLED</text>
<text x="29" y="75.1">IIC</text>
</g>
<g font-size="2.1" fill="#808080">
<text x="35.6" y="23.5">4</text>
<text x="67.8" y="23.5">3</text>
<text x="94" y="23.5">2</text>
<text x="35.6" y="28.5">2</text>
<text x="35.6" y="26">3</text>
<text x="73.7" y="24.6">VIN</text>
<text x="82.3" y="26.6" transform="rotate(-90 82.3 26.6)">GND</text>
<text x="83.4" y="24.6">VOUT</text>
<text x="123.1" y="24.7">1</text>
<text x="123.1" y="28.5">2</text>
<text x="127" y="25.9">PA02_A0_D0</text>
<text x="127" y="29.7">PA4_A1_D1</text>
<text x="162.1" y="29.7">GND</text>
<text x="164.2" y="25.9">5V</text>
<text x="169.5" y="28.5">13</text>
<text x="169.5" y="24.7">14</text>
<text x="35.6" y="31.1">1</text>
<text x="81.2" y="32.4" transform="rotate(-90 81.2 32.4)">1</text>
<text x="123.1" y="32.3">3</text>
<text x="127" y="33.5">PA10_A2_D2</text>
<text x="163" y="33.5">3V3</text>
<text x="169.5" y="32.3">12</text>
<text x="123.1" y="36.2">4</text>
<text x="123.1" y="40">5</text>
<text x="127" y="37.3">PA11_A3_D3</text>
<text x="127" y="41.1">PA8_A4_D4_SDA</text>
<text x="146.3" y="37.3">PA6_A10_D10_MOSI</text>
<text x="148.7" y="41.1">PA5_A9_D9_MISO</text>
<text x="169.5" y="40">10</text>
<text x="169.5" y="36.2">11</text>
<text x="123.1" y="43.8">6</text>
<text x="123.1" y="47.6">7</text>
<text x="127" y="44.9">PA9_A5_D5_SCL</text>
<text x="149.8" y="44.9">PA7_A8_D8_SCK</text>
<text x="169.5" y="47.6">8</text>
<text x="169.5" y="43.8">9</text>
<text x="127" y="48.7">PB08_A6_D6_TX</text>
<text x="149.8" y="48.7">PB09_A7_D7_RX</text>
<text x="35.6" y="61.6">1</text>
<text x="35.6" y="64.1">2</text>
<text x="35.6" y="66.6">3</text>
<text x="35.6" y="69.2">4</text>
<text x="82.5" y="71.7">3</text>
<text x="91.3" y="66.6" transform="rotate(-90 91.3 66.6)">1</text>
<text x="94.6" y="71.7">2</text>
<text x="160.6" y="71.7">20</text>
<text x="182.8" y="71.7">1</text>
<text x="160.6" y="75.5">19</text>
<text x="167.6" y="76.6">19</text>
<text x="167.6" y="72.8">20</text>
<text x="177" y="72.8">1</text>
<text x="177" y="76.6">2</text>
<text x="182.8" y="75.5">2</text>
<text x="91.3" y="81.9" transform="rotate(-90 91.3 81.9)">1</text>
<text x="160.6" y="83.1">17</text>
<text x="160.6" y="79.3">18</text>
<text x="167.6" y="80.4">18</text>
<text x="177" y="80.4">3</text>
<text x="182.8" y="79.3">3</text>
<text x="182.8" y="83.1">4</text>
<text x="82.5" y="86.9">3</text>
<text x="94.6" y="86.9">2</text>
<text x="160.6" y="86.9">16</text>
<text x="167.6" y="88.1">16</text>
<text x="167.6" y="84.2">17</text>
<text x="177" y="84.2">4</text>
<text x="177" y="88.1">5</text>
<text x="182.8" y="86.9">5</text>
<text x="160.6" y="94.5">14</text>
<text x="160.6" y="90.7">15</text>
<text x="167.6" y="95.7">14</text>
<text x="167.6" y="91.9">15</text>
<text x="177" y="91.9">6</text>
<text x="177" y="95.7">7</text>
<text x="182.8" y="90.7">6</text>
<text x="182.8" y="94.5">7</text>
<text x="108.5" y="99.6">1</text>
<text x="114.3" y="100.8">VDD</text>
<text x="160.6" y="98.3">13</text>
<text x="167.6" y="99.5">13</text>
<text x="177" y="99.5">8</text>
<text x="182.8" y="98.3">8</text>
<text x="42.4" y="107.2">1</text>
<text x="68.6" y="107.2">6</text>
<text x="108.5" y="102.1">2</text>
<text x="108.5" y="104.7">3</text>
<text x="108.5" y="107.2">4</text>
<text x="114.3" y="103.3">SDA</text>
<text x="114.3" y="105.8">GND</text>
<text x="160.6" y="102.1">12</text>
<text x="160.7" y="106">11</text>
<text x="167.6" y="107.1">11</text>
<text x="167.6" y="103.3">12</text>
<text x="175.8" y="107.1">10</text>
<text x="177" y="103.3">9</text>
<text x="182.8" y="102.1">9</text>
<text x="182.8" y="106">10</text>
<text x="42.4" y="109.8">2</text>
<text x="42.4" y="112.3">3</text>
<text x="48.3" y="108.4">VDO</text>
<text x="48.3" y="110.9">VSS</text>
<text x="48.3" y="113.4">SDA</text>
<text x="57.8" y="110.9">VDOH</text>
<text x="59.8" y="108.4">SCL</text>
<text x="62.4" y="113.4">R</text>
<text x="68.6" y="109.8">5</text>
<text x="68.6" y="112.3">4</text>
<text x="114.3" y="108.4">SCL</text>
<text x="56.9" y="117.9" transform="rotate(-90 56.9 117.9)">EP</text>
<text x="55.8" y="123.8" transform="rotate(-90 55.8 123.8)">7</text>
</g>
<g font-size="1.8" fill="#808080">
<text x="125.9" y="21.3">U1</text>
<text x="29.3" y="59.4">4P-2.0</text>
<text x="39" y="59.4">J3</text>
<text x="181.9" y="71.4">A</text>
<text x="181.9" y="75.2">B</text>
<text x="181.8" y="79">C</text>
<text x="181.8" y="82.8">D</text>
<text x="181.9" y="86.7">E</text>
<text x="181.7" y="94.3">G</text>
<text x="182" y="90.5">F</text>
<text x="181.8" y="98.1">H</text>
<text x="182.5" y="101.9">I</text>
<text x="182.2" y="105.7">J</text>
</g>
<g font-size="1.1" fill="#c90d0c">
<text x="98.8" y="13.4">IO</text>
<text x="111.5" y="51.5">IO</text>
<text x="98.8" y="56.6">IO</text>
<text x="37.8" y="94.7">IO</text>
<text x="73.4" y="94.7">IO</text>
</g>
</svg>
